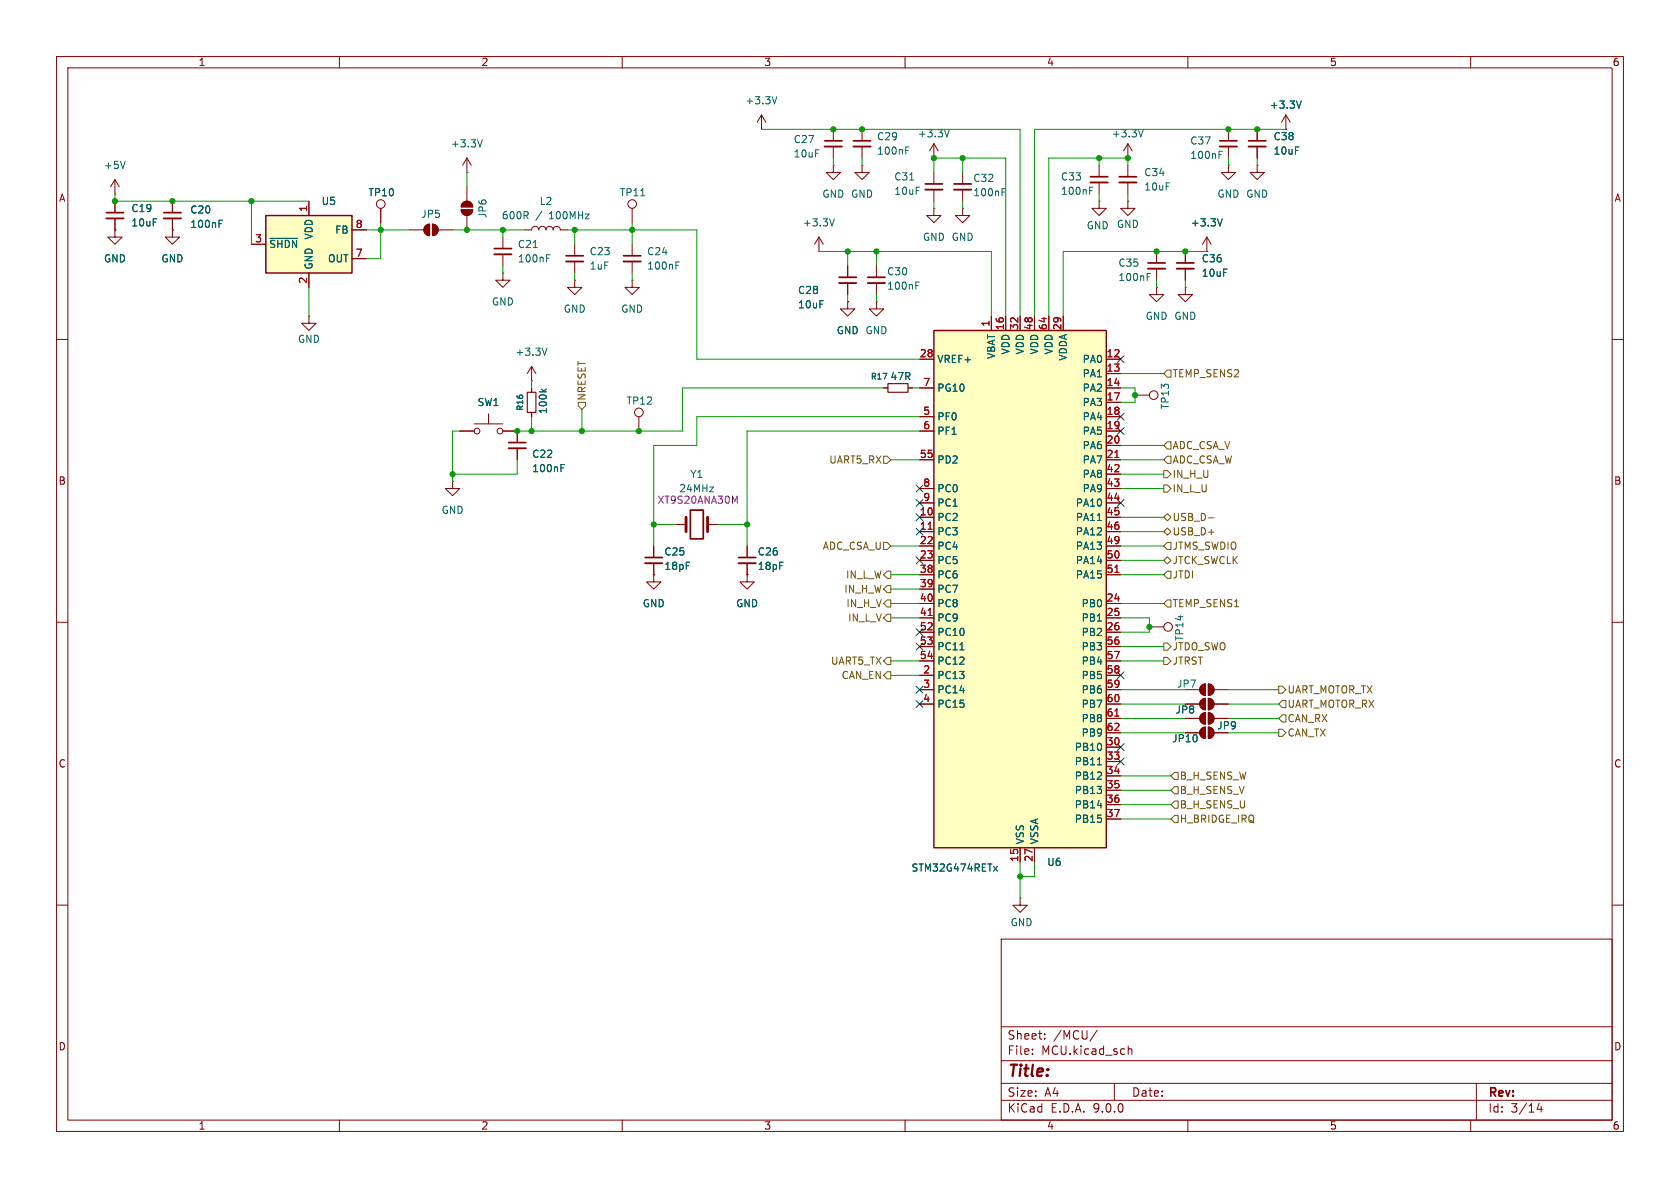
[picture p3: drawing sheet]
<svg xmlns="http://www.w3.org/2000/svg" width="297mm" height="210mm" viewBox="0 0 297 210" stroke-linecap="round" stroke-linejoin="round" font-family="sans-serif">
<g fill="none" stroke="#840000" stroke-width=".18">
<path d="M10 10h277v190h-277zM12 12h273v186h-273zM60 10v2M110 10v2M160 10v2M210 10v2M260 10v2M30.5 35.6v2M30.5 38.6v2M67.3 36.8v2.6M111.8 36.8v2.6M88.9 41.9v2"/>
<path d="M88.9 45v2M92.7 40.6h1.3a.64 .64 0 0 1 .6-.6 .64 .64 0 0 1 .6 .6 .64 .64 0 0 1 .7-.6 .64 .64 0 0 1 .6 .6 .64 .64 0 0 1 .7-.6 .64 .64 0 0 1 .6 .6 .64 .64 0 0 1 .6-.6 .64 .64 0 0 1 .7 .6h1.2M101.6 49.5v1.3h1.3l-1.3 1.3-1.3-1.3h1.3M101.6 49.5h.1M111.8 49.5v1.3h1.2l-1.2 1.3-1.3-1.3h1.3M111.8 49.5h.1M111.8 43.2v2M111.8 46.2v2.1M144.8 44.5h.1M144.8 41.9l-.8 1.3M144.8 41.9l.7 1.3M144.8 41.9v2.6"/>
<path d="M154.9 47v2M154.9 50v2.1M10 60h2M94 67.3h.1M94 64.8l-.8 1.2M94 64.8l.7 1.2M94 64.8v2.5M156.2 68.6h.8M160.5 68.6h.8M285 60h2M115.6 96.5v2.1M115.6 99.6v2"/>
<path d="M10 110h2M285 110h2M10 160h2M177 166h108v32h-108zM285 160h2M60 198v2M110 198v2M160 198v2M177 194.5h108M177 191.5h108M177 187.5h108M177 181.5h108"/>
<path d="M182.5 186.3v.1M182.5 185.5v.1M184.7 183.6v.1M184.7 182.8v.1M194 182.1l-1.3 2M197 191.5v3M199.5 184.9v1.5M199.5 185.5l.2-.1 .3 .1 .1 .9M210 198v2M260 198v2M261 191.5v6.5M272.1 195l-.4 1.1h1"/>
<path d="M272.5 195.6v1"/>
<circle cx="67.3" cy="36.1" r=".76"/>
<circle cx="111.8" cy="36.1" r=".76"/>
</g>
<path d="M157 67.8h3.5v1.5h-3.5z" fill="none" stroke="#840000" stroke-width=".2"/>
<path d="M29 37.6h3M87.4 43.9h3M110.2 45.2h3.1M153.4 49h3.1M114 98.6h3.1" fill="none" stroke="#840000" stroke-width=".3"/>
<path d="M29 38.6h3M87.4 45h3M110.2 46.2h3.1M153.4 50h3.1M114 99.6h3.1" fill="none" stroke="#840000" stroke-width=".33"/>
<path d="M38.7 39.5h.4M38.7 38.9h.6M113.3 34.6h.7M147.5 38.7l-.4 1.2M94.3 43.8h.7M96.6 45.6h.5M96.6 45h.6M119.5 46.9h.4M119.5 46.3h.6M161.9 50.5h.4M161.9 49.9h.6M96.7 61.5l-.4 1.3" fill="none" stroke="#006464" stroke-width=".18"/>
<path d="M165.1 58.4h30.5v91.5h-30.5z" fill="#ffffc2"/>
<path d="M165.1 58.4h30.5v91.5h-30.5z" fill="none" stroke="#840000" stroke-width=".25"/>
<g fill="none" stroke="#840000" stroke-width=".18">
<path d="M20.3 34.3h.1M20.3 31.8v2.5M20.3 35.6v2M20.3 38.6v2M20.3 31.8l-.7 1.2M20.3 31.8l.8 1.2M81.5 37.1h2.1a1.02 1.02 0 0 1-1.1 1 1.02 1.02 0 0 1-1-1zM81.8 35.9a1.02 1.02 0 0 1 1.1-.3 1.02 1.02 0 0 1 .7 1h-2.1zM82.5 30.5h.1M82.5 27.9v2.6M82.5 33v2.6M82.5 38.1v2.5"/>
<path d="M82.5 27.9l-.7 1.3M82.5 27.9l.8 1.3M134.6 22.9h.1M134.6 20.3l-.7 1.3M134.6 20.3l.8 1.3M134.6 20.3v2.6M147.3 29.2v1.3h1.3l-1.3 1.3-1.3-1.3h1.3M147.3 29.2h.1M147.3 22.9v2M147.3 25.9v2M152.4 29.2v1.3h1.3l-1.3 1.3-1.3-1.3h1.3M152.4 29.2h.1"/>
<path d="M152.4 22.9v2M152.4 25.9v2M165.1 36.8v1.3h1.3l-1.3 1.3-1.3-1.3h1.3M165.1 36.8h.1M165.1 27.9h.1M165.1 25.4l-.8 1.3M165.1 25.4l.8 1.3M165.1 25.4v2.5M165.1 30.5v2M165.1 33.5v2.1M170.2 36.8v1.3h1.2l-1.2 1.3-1.3-1.3h1.3M170.2 36.8h.1"/>
<path d="M170.2 30.5v2M170.2 33.5v2.1M194.3 35.6v1.2h1.3l-1.3 1.3-1.3-1.3h1.3M194.3 35.6h.1M194.3 29.2v2M194.3 32.3v2M199.4 35.6v1.2h1.3l-1.3 1.3-1.3-1.3h1.3M199.4 35.6h.1M199.4 27.9h.1M199.4 25.4v2.5M199.4 29.2v2M199.4 32.3v2"/>
<path d="M199.4 25.4l-.8 1.3M199.4 25.4l.8 1.3M217.2 22.9v2M217.2 25.9v2M222.2 22.9v2M222.2 25.9v2M227.3 22.9h.1M227.3 20.3l-.7 1.3M227.3 20.3l.8 1.3M227.3 20.3v2.6M20.3 40.6v1.3h1.3l-1.3 1.3-1.3-1.3h1.3M20.3 40.6h.1"/>
<path d="M54.6 55.9v1.3h1.3l-1.3 1.2-1.3-1.2h1.3M54.6 55.9h.1M101.6 43.2v2M101.6 46.2v2.1M149.9 53.3v1.3h1.2l-1.2 1.3-1.3-1.3h1.3M149.9 53.3h.1M149.9 47v2M149.9 50v2.1M154.9 53.3v1.3h1.3l-1.3 1.3-1.2-1.3h1.2M154.9 53.3h.1M175.3 55.9v2.5M177.8 55.9v2.5"/>
<path d="M180.3 55.9v2.5M182.9 55.9v2.5M185.4 55.9v2.5M188 55.9v2.5M204.5 50.8v1.3h1.2l-1.2 1.2-1.3-1.2h1.3M204.5 50.8h.1M204.5 44.5v2M204.5 47.5v2M209.5 50.8v1.3h1.3l-1.3 1.2-1.2-1.2h1.2M209.5 50.8h.1M81.3 76.2h2.5M83.8 74.9h5.1"/>
<path d="M86.4 73.2v1.7M88.9 76.2h2.5v2M91.4 79.2v2.1M94 68.6v.7M94 72.9v.8M112.9 73.7v2.5M162.6 63.5h2.5M162.6 68.6h2.5M162.6 73.7h2.5M162.6 76.2h2.5M195.6 63.5h2.5M195.6 68.6h2.5"/>
<path d="M195.6 73.7h2.5M195.6 76.2h2.5M195.6 66h2.5M195.6 71.1h2.5M195.6 78.7h2.5M200.7 69.9h2.5M80 85.1v1.3h1.3l-1.3 1.2-1.3-1.2h1.3M80 85.1h.1M162.6 81.3h2.5M162.6 86.4h2.5M162.6 88.9h2.5M162.6 91.4h2.5"/>
<path d="M162.6 94h2.5M162.6 96.5h2.5M162.6 99.1h2.5M195.6 81.3h2.5M195.6 86.4h2.5M195.6 88.9h2.5M195.6 91.4h2.5M195.6 94h2.5M195.6 96.5h2.5M195.6 99.1h2.5M195.6 83.8h2.5M162.6 101.6h2.5"/>
<path d="M162.6 104.1h2.5M162.6 106.7h2.5M162.6 109.2h2.5M162.6 111.8h2.5M162.6 114.3h2.5M162.6 116.8h2.5M162.6 119.4h2.5M195.6 101.6h2.5M195.6 106.7h2.5M195.6 109.2h2.5M195.6 111.8h2.5M195.6 114.3h2.5"/>
<path d="M195.6 116.8h2.5M195.6 119.4h2.5M203.2 110.8h2.5M162.6 121.9h2.5M162.6 124.5h2.5M195.6 121.9h2.5M195.6 124.5h2.5M195.6 127h2.5M195.6 129.5h2.5M195.6 132.1h2.5M195.6 134.6h2.5M195.6 137.2h2.5"/>
<path d="M195.6 139.7h2.5M209.5 121.9h2.6M209.5 124.5h2.6M209.5 127h2.6M209.5 129.5h2.6M212.4 121.2l.7-.3v2a1.02 1.02 0 0 1-.9-.6 1.02 1.02 0 0 1 .2-1.1zM212.4 123.7l.7-.3v2.1a1.02 1.02 0 0 1-.9-.7 1.02 1.02 0 0 1 .2-1.1zM212.4 128.8l.7-.3v2.1a1.02 1.02 0 0 1-.9-.7 1.02 1.02 0 0 1 .2-1.1zM212.4 126.3l.7-.3v2a1.02 1.02 0 0 1-.9-.6 1.02 1.02 0 0 1 .2-1.1zM213.6 120.9a1.02 1.02 0 0 1 1 1 1.02 1.02 0 0 1-1 1zM213.6 123.4a1.02 1.02 0 0 1 1 1.1 1.02 1.02 0 0 1-1 1zM213.6 128.5a1.02 1.02 0 0 1 1 1 1.02 1.02 0 0 1-1 1.1z"/>
<path d="M213.6 126a1.02 1.02 0 0 1 1 1 1.02 1.02 0 0 1-1 1zM214.6 121.9h2.6M214.6 124.5h2.6M214.6 127h2.6M180.3 158.8v1.2h1.3l-1.3 1.3-1.2-1.3h1.2M180.3 158.8h.1M180.3 149.9v2.5M182.9 149.9v2.5M195.6 142.2h2.5M195.6 144.8h2.5"/>
<circle cx="84.3" cy="76.2" r=".51"/>
<circle cx="88.4" cy="76.2" r=".51"/>
<circle cx="112.9" cy="72.9" r=".76"/>
<circle cx="204" cy="69.8" r=".76"/>
<circle cx="206.5" cy="110.8" r=".76"/>
</g>
<path d="M164.1 93.6h.7M197.1 80.9h.7M164.1 108.8h.7M197.1 101.2h.7M197.1 126.6h.7" fill="none" stroke="#a90000" stroke-width=".18"/>
<g fill="none" stroke="#006464" stroke-width=".18">
<path d="M137.3 17.1l-.4 1.3M230.1 17.9l-.5 1.2M22.1 28.5l-.4 1.3M85.3 24.7l-.5 1.3M160.1 26.6h.5M160.1 26h.6M160.8 31.8h.7M167.8 22.9l-.4 1.3M177.1 34h.5M177.1 33.3h.7M192.6 33.7h.5M192.6 33.1h.6"/>
<path d="M202.1 22.9l-.4 1.3M215.5 27.3h.4M215.5 26.7h.6M202.8 48.9h.4M202.8 48.3h.6M95.7 68.8l.5 .5M96.6 68.8l-.5 .3M99.2 82.7h.4M99.2 82.1h.6M194 92h.7M169.7 114.9h.7M194 135.2h.7"/>
<path d="M175.7 153.1l.6 .9M176.3 153.1l-.6 .9"/>
</g>
<path d="M93.2 69.3h1.5v3.6h-1.5z" fill="none" stroke="#840000" stroke-width=".2"/>
<g fill="none" stroke="#840000" stroke-width=".3">
<path d="M18.8 37.6h3M145.8 24.9h3M150.9 24.9h3M163.6 32.5h3M168.7 32.5h3M192.8 31.2h3M197.9 31.2h3M215.6 24.9h3.1M220.7 24.9h3.1M100.1 45.2h3M148.3 49h3.1M202.9 46.5h3.1"/>
<path d="M89.9 78.2h3.1"/>
</g>
<g fill="none" stroke="#840000" stroke-width=".33">
<path d="M18.8 38.6h3M145.8 25.9h3M150.9 25.9h3M163.6 33.5h3M168.7 33.5h3M192.8 32.3h3M197.9 32.3h3M215.6 25.9h3.1M220.7 25.9h3.1M100.1 46.2h3M148.3 50h3.1M202.9 47.5h3.1"/>
<path d="M89.9 79.2h3.1"/>
</g>
<g fill="#840000" stroke="#840000" stroke-width=".18">
<path d="M212.4 121.2l.7-.3v2a1.02 1.02 0 0 1-.9-.6 1.02 1.02 0 0 1 .2-1.1z"/>
<path d="M213.6 120.9a1.02 1.02 0 0 1 1 1 1.02 1.02 0 0 1-1 1z"/>
<path d="M212.4 123.7l.7-.3v2.1a1.02 1.02 0 0 1-.9-.7 1.02 1.02 0 0 1 .2-1.1z"/>
<path d="M213.6 123.4a1.02 1.02 0 0 1 1 1.1 1.02 1.02 0 0 1-1 1z"/>
<path d="M212.4 128.8l.7-.3v2.1a1.02 1.02 0 0 1-.9-.7 1.02 1.02 0 0 1 .2-1.1z"/>
<path d="M213.6 128.5a1.02 1.02 0 0 1 1 1 1.02 1.02 0 0 1-1 1.1z"/>
<path d="M212.4 126.3l.7-.3v2a1.02 1.02 0 0 1-.9-.6 1.02 1.02 0 0 1 .2-1.1z"/>
<path d="M213.6 126a1.02 1.02 0 0 1 1 1 1.02 1.02 0 0 1-1 1z"/>
<path d="M81.8 35.9a1.02 1.02 0 0 1 1.1-.3 1.02 1.02 0 0 1 .7 1h-2.1z"/>
<path d="M81.5 37.1h2.1a1.02 1.02 0 0 1-1.1 1 1.02 1.02 0 0 1-1-1z"/>
</g>
<path d="M47 38.1h15.2v10.2h-15.2z" fill="#ffffc2"/>
<path d="M47 38.1h15.2v10.2h-15.2z" fill="none" stroke="#840000" stroke-width=".25"/>
<g fill="none" stroke="#840000" stroke-width=".18">
<path d="M20.3 35.6v2M20.3 38.6v2M30.5 35.6v2M30.5 38.6v2M54.6 35.6v2.5M67.3 36.8v2.6M75.2 39.9l.7-.3v2.1a1.02 1.02 0 0 1-.9-.7 1.02 1.02 0 0 1 .2-1.1zM76.5 39.6a1.02 1.02 0 0 1 1 1 1.02 1.02 0 0 1-1 1.1zM217.2 29.2v1.3h1.2l-1.2 1.3-1.3-1.3h1.3M217.2 29.2h.1M222.2 29.2v1.3h1.3l-1.3 1.3-1.2-1.3h1.2M222.2 29.2h.1"/>
<path d="M222.2 22.9v2M222.2 25.9v2M227.3 22.9h.1M20.3 40.6h.1M30.5 40.6v1.3h1.2l-1.2 1.3-1.3-1.3h1.3M30.5 40.6h.1M44.4 43.2h2.6M54.6 48.3v2.5M62.2 40.6h2.6M62.2 45.7h2.6M72.4 40.6h2.5M77.5 40.6h2.5"/>
<path d="M88.9 48.3v1.2h1.3l-1.3 1.3-1.3-1.3h1.3M88.9 48.3h.1M149.9 53.3h.1M149.9 47v2M149.9 50v2.1M175.3 55.9v2.5M177.8 55.9v2.5M180.3 55.9v2.5M182.9 55.9v2.5M185.4 55.9v2.5M188 55.9v2.5M209.5 44.5v2"/>
<path d="M209.5 47.5v2M213.4 44.5h.1M213.4 41.9l-.8 1.3M213.4 41.9l.7 1.3M213.4 41.9v2.6M81.3 76.2h2.5M88.9 76.2h2.5v2M91.4 79.2v2.1M94 68.6v.7M94 72.9v.8M156.2 68.6h.8M160.5 68.6h.8"/>
<path d="M162.6 63.5h2.5M162.6 68.6h2.5M162.6 73.7h2.5M162.6 76.2h2.5M195.6 63.5h2.5M195.6 68.6h2.5M195.6 73.7h2.5M195.6 76.2h2.5M195.6 66h2.5M195.6 71.1h2.5M195.6 78.7h2.5M115.6 96.5v2.1"/>
<path d="M115.6 99.6v2M119.4 92.7h1.9M125.1 92.7h1.9M132.1 96.5v2.1M132.1 99.6v2M162.6 81.3h2.5M162.6 86.4h2.5M162.6 88.9h2.5M162.6 91.4h2.5M162.6 94h2.5M162.6 96.5h2.5M162.6 99.1h2.5"/>
<path d="M195.6 81.3h2.5M195.6 86.4h2.5M195.6 88.9h2.5M195.6 91.4h2.5M195.6 94h2.5M195.6 96.5h2.5M195.6 99.1h2.5M195.6 83.8h2.5M115.6 101.6v1.3h1.2l-1.2 1.2-1.3-1.2h1.3M115.6 101.6h.1M132.1 101.6v1.3h1.2l-1.2 1.2-1.3-1.2h1.3M132.1 101.6h.1"/>
<path d="M162.6 101.6h2.5M162.6 104.1h2.5M162.6 106.7h2.5M162.6 109.2h2.5M162.6 111.8h2.5M162.6 114.3h2.5M162.6 116.8h2.5M162.6 119.4h2.5M195.6 101.6h2.5M195.6 106.7h2.5M195.6 109.2h2.5M195.6 111.8h2.5"/>
<path d="M195.6 114.3h2.5M195.6 116.8h2.5M195.6 119.4h2.5M162.6 121.9h2.5M162.6 124.5h2.5M195.6 121.9h2.5M195.6 124.5h2.5M195.6 127h2.5M195.6 129.5h2.5M195.6 132.1h2.5M195.6 134.6h2.5M195.6 137.2h2.5"/>
<path d="M195.6 139.7h2.5M209.5 124.5h2.6M209.5 127h2.6M209.5 129.5h2.6M214.6 124.5h2.6M214.6 127h2.6M180.3 149.9v2.5M182.9 149.9v2.5M195.6 142.2h2.5M195.6 144.8h2.5"/>
</g>
<g fill="none" stroke="#006464" stroke-width=".18">
<path d="M230.1 17.9l-.5 1.2M38.7 39.5h.4M38.7 38.9h.6M216.1 38.7l-.4 1.2M47.7 42.1h4.9M95.7 68.8l.5 .5M96.6 68.8l-.5 .3M99.2 82.7h.4M99.2 82.1h.6M194 92h.7M169.7 114.9h.7M194 135.2h.7"/>
<path d="M175.7 153.1l.6 .9M176.3 153.1l-.6 .9"/>
</g>
<path d="M121.3 91.4v2.6M125.1 91.4v2.6" fill="none" stroke="#840000" stroke-width=".51"/>
<path d="M208 46.5h3.1M122 90.2h2.3v5.1h-2.3zM130.6 98.6h3" fill="none" stroke="#840000" stroke-width=".3"/>
<path d="M129.9 88.6l.4-.9v1.3" fill="none" stroke="#840084" stroke-width=".18"/>
<g fill="#840000" stroke="#840000" stroke-width=".18">
<path d="M75.2 39.9l.7-.3v2.1a1.02 1.02 0 0 1-.9-.7 1.02 1.02 0 0 1 .2-1.1z"/>
<path d="M76.5 39.6a1.02 1.02 0 0 1 1 1 1.02 1.02 0 0 1-1 1.1z"/>
</g>
<path d="M208 47.5h3.1M130.6 99.6h3" fill="none" stroke="#840000" stroke-width=".33"/>
<g fill="none" stroke="#725600" stroke-width=".18">
<path d="M102.2 71.1h1.3v.7l-.6 .6-.7-.6zM206.4 65.4h.6v1.3h-.6l-.7-.7zM206.4 78.1h.6v1.3h-.6l-.7-.7zM156.2 80.6h.6l.7 .7-.7 .6h-.6zM156.2 95.9h.6l.7 .6-.7 .7h-.6zM205.7 83.2h.7l.6 .6-.6 .7h-.7zM205.7 91.4l.7-.6 .6 .6-.6 .7zM205.7 94l.7-.7 .6 .7-.6 .6zM205.7 85.7h.7l.6 .7-.6 .6h-.7zM206.4 98.4l.6 .7-.6 .6-.7-.6zM206.4 95.9h.6v1.3h-.6l-.7-.7zM206.4 80.6h.6v1.3h-.6l-.7-.6z"/>
<path d="M213.7 91.5h.9M156.8 103.5h.7v1.3h-.7l-.6-.7zM156.8 101h.7v1.2h-.7l-.6-.6zM156.8 118.7h.7v1.3h-.7l-.6-.6zM156.8 108.6h.7v1.3h-.7l-.6-.7zM156.8 106h.7v1.3h-.7l-.6-.6zM156.8 116.2h.7v1.3h-.7l-.6-.7zM205.7 116.2h.7l.6 .6-.6 .7h-.7zM205.7 113.7h.7l.6 .6-.6 .6h-.7zM206.4 106h.6v1.3h-.6l-.7-.6zM206.4 101h.6v1.2h-.6l-.7-.6zM207 139.7l.6-.6h.7v1.2h-.7z"/>
<path d="M207.6 136.5h.7v1.3h-.7l-.6-.6zM226.1 121.3h.6l.6 .6-.6 .7h-.6zM226.1 128.9h.6l.6 .6-.6 .7h-.6zM226.7 123.8h.6v1.3h-.6l-.6-.6zM226.7 126.4h.6v1.2h-.6l-.6-.6zM207.6 144.1h.7v1.3h-.7l-.6-.6zM207.6 141.6h.7v1.3h-.7l-.6-.7z"/>
</g>
<g fill="none" stroke="#009600" stroke-width=".18">
<path d="M20.3 34.3v1.3h34.3M44.4 35.6v7.6M67.3 39.4v6.3h-2.5M82.5 30.5v2.5M111.8 39.4v3.8M134.6 22.9h45.7v33M147.3 27.9v1.3M152.4 27.9v1.3M165.1 30.5v-2.6h12.7v28M165.1 35.6v1.2M170.2 27.9v2.6M170.2 35.6v1.2"/>
<path d="M194.3 27.9v1.3M194.3 34.3v1.3M199.4 29.2v-1.3h-14v28M199.4 34.3v1.3M217.2 27.9v1.3M222.2 27.9v1.3M227.3 22.9h-44.4v33M54.6 50.8v5.1M64.8 40.6h7.6M80 40.6h12.7M88.9 40.6v1.3M88.9 47v1.3"/>
<path d="M100.3 40.6h22.9v22.9h39.4M101.6 40.6v2.6M101.6 48.3v1.2M111.8 48.3v1.2M144.8 44.5h30.5v11.4M149.9 44.5v2.5M149.9 52.1v1.2M154.9 44.5v2.5M154.9 52.1v1.2M204.5 49.5v1.3M209.5 49.5v1.3M213.4 44.5h-25.4v11.4"/>
<path d="M81.3 76.2h-1.3v8.9M94 67.3v1.3M94 73.7v2.5M102.9 72.4v3.8M156.2 68.6h-35.6v7.6h-29.2M161.3 68.6h1.3M162.6 73.7h-39.4v5h-7.6v17.8M162.6 76.2h-30.5v20.3M198.1 78.7h7.6M198.1 66h7.6M198.1 68.6h2.6v2.5h-2.6M91.4 81.3v2.5h-11.4"/>
<path d="M115.6 92.7h3.8M127 92.7h5.1M157.5 96.5h5.1M157.5 81.3h5.1M198.1 96.5h7.6M198.1 81.3h7.6M198.1 99.1h7.6M198.1 83.8h7.6M198.1 91.4h7.6M198.1 94h7.6M198.1 86.4h7.6M157.5 116.8h5.1"/>
<path d="M157.5 106.7h5.1M157.5 109.2h5.1M157.5 104.1h5.1M157.5 101.6h5.1M157.5 119.4h5.1M198.1 116.8h7.6M198.1 106.7h7.6M198.1 109.2h5.1v2.6h-5.1M198.1 101.6h7.6M198.1 114.3h7.6M198.1 137.2h8.9M198.1 139.7h8.9"/>
<path d="M198.1 129.5h11.4M198.1 121.9h11.4M198.1 127h11.4M198.1 124.5h11.4M217.2 129.5h8.9M217.2 121.9h8.9M217.2 127h8.9M217.2 124.5h8.9M180.3 152.4v6.4M182.9 152.4v2.5h-2.6M198.1 144.8h8.9M198.1 142.2h8.9"/>
</g>
<g fill="none" stroke="#000084" stroke-width=".18">
<path d="M197.5 75.6l1.2 1.2M197.5 62.9l1.2 1.2M197.5 73.1l1.2 1.2M198.7 62.9l-1.2 1.2M198.7 75.6l-1.2 1.2M198.7 73.1l-1.2 1.2M162 93.4l1.2 1.2M162 98.5l1.2 1.2M162 85.8l1.2 1.2M162 90.8l1.2 1.2M162 88.3l1.2 1.2M163.2 93.4l-1.2 1.2"/>
<path d="M163.2 98.5l-1.2 1.2M163.2 85.8l-1.2 1.2M163.2 90.8l-1.2 1.2M163.2 88.3l-1.2 1.2M197.5 88.3l1.2 1.2M198.7 88.3l-1.2 1.2M162 113.7l1.2 1.2M162 111.2l1.2 1.2M163.2 113.7l-1.2 1.2M163.2 111.2l-1.2 1.2M197.5 118.8l1.2 1.2M198.7 118.8l-1.2 1.2"/>
<path d="M162 123.9l1.2 1.2M162 121.3l1.2 1.2M163.2 123.9l-1.2 1.2M163.2 121.3l-1.2 1.2M197.5 131.5l1.2 1.2M197.5 134l1.2 1.2M198.7 131.5l-1.2 1.2M198.7 134l-1.2 1.2"/>
</g>
<path d="M164.1 93.6h.7M197.1 80.9h.7M164.1 108.8h.7M197.1 101.2h.7M197.1 126.6h.7" fill="none" stroke="#a90000" stroke-width=".18"/>
<g fill="#009600" stroke="#009600" stroke-width=".18">
<circle cx="203.2" cy="110.8" r=".46"/>
<circle cx="20.3" cy="35.6" r=".46"/>
<circle cx="80" cy="83.8" r=".46"/>
<circle cx="82.5" cy="40.6" r=".46"/>
<circle cx="44.4" cy="35.6" r=".46"/>
<circle cx="67.3" cy="40.6" r=".46"/>
<circle cx="88.9" cy="40.6" r=".46"/>
<circle cx="30.5" cy="35.6" r=".46"/>
<circle cx="154.9" cy="44.5" r=".46"/>
<circle cx="149.9" cy="44.5" r=".46"/>
<circle cx="170.2" cy="27.9" r=".46"/>
<circle cx="165.1" cy="27.9" r=".46"/>
<circle cx="152.4" cy="22.9" r=".46"/>
<circle cx="147.3" cy="22.9" r=".46"/>
<circle cx="112.9" cy="76.2" r=".46"/>
<circle cx="115.6" cy="92.7" r=".46"/>
<circle cx="132.1" cy="92.7" r=".46"/>
<circle cx="209.5" cy="44.5" r=".46"/>
<circle cx="217.2" cy="22.9" r=".46"/>
<circle cx="204.5" cy="44.5" r=".46"/>
<circle cx="194.3" cy="27.9" r=".46"/>
<circle cx="199.4" cy="27.9" r=".46"/>
<circle cx="222.2" cy="22.9" r=".46"/>
<circle cx="180.3" cy="154.9" r=".46"/>
<circle cx="94" cy="76.2" r=".46"/>
<circle cx="91.4" cy="76.2" r=".46"/>
<circle cx="102.9" cy="76.2" r=".46"/>
<circle cx="111.8" cy="40.6" r=".46"/>
<circle cx="101.6" cy="40.6" r=".46"/>
<circle cx="200.7" cy="69.9" r=".46"/>
</g>
<text font-size="2.8" fill="#840000" x="178" y="190.9">Title:</text>
<g font-size="2.1" fill="#840000">
<text x="178" y="184">Sheet:</text>
<text x="186.2" y="184">/MCU/</text>
<text x="178" y="186.7">File:</text>
<text x="184.1" y="186.7">MCU.kicad_sch</text>
<text x="178" y="196.9">KiCad</text>
<text x="178" y="194.1">Size:</text>
<text x="184.7" y="194.1">A4</text>
<text x="185.7" y="196.9">E.D.A.</text>
<text x="193.3" y="196.9">9.0.0</text>
<text x="200" y="194.1">Date:</text>
<text x="263" y="194.3">Rev:</text>
<text x="263" y="196.9">Id:</text>
<text x="267.1" y="196.9">3/14</text>
</g>
<g font-size="1.8" fill="#840000">
<text x="35" y="11.9">1</text>
<text x="85" y="11.9">2</text>
<text x="135" y="11.9">3</text>
<text x="185" y="11.9">4</text>
<text x="235" y="11.9">5</text>
<text x="285" y="11.9">6</text>
<text x="10.3" y="35.9">A</text>
<text x="285.3" y="35.9">A</text>
<text x="10.3" y="85.9">B</text>
<text x="285.3" y="85.9">B</text>
<text x="215.1" y="129.1">JP9</text>
<text x="10.3" y="135.9">C</text>
<text x="285.3" y="135.9">C</text>
<text x="10.3" y="185.9">D</text>
<text x="285.3" y="185.9">D</text>
<text x="35" y="199.9">1</text>
<text x="85" y="199.9">2</text>
<text x="135" y="199.9">3</text>
<text x="185" y="199.9">4</text>
<text x="235" y="199.9">5</text>
<text x="285" y="199.9">6</text>
</g>
<g font-size="1.8" fill="#006464">
<text x="131.7" y="18.6">+3.3V</text>
<text x="224.4" y="19.4">+3.3V</text>
<text x="79.6" y="26.3">+3.3V</text>
<text x="140.2" y="25.5">C27</text>
<text x="140.2" y="28">10uF</text>
<text x="154.9" y="27.5">100nF</text>
<text x="154.9" y="25">C29</text>
<text x="162.2" y="24.5">+3.3V</text>
<text x="196.4" y="24.5">+3.3V</text>
<text x="210.3" y="28.3">100nF</text>
<text x="210.3" y="25.8">C37</text>
<text x="225.1" y="25">C38</text>
<text x="225.1" y="27.5">10uF</text>
<text x="18.3" y="30.1">+5V</text>
<text x="65" y="34.9">TP10</text>
<text x="109.5" y="34.9">TP11</text>
<text x="145.3" y="35.2">GND GND</text>
<text x="158" y="32.1">C31</text>
<text x="158" y="34.6">10uF</text>
<text x="172" y="34.9">100nF</text>
<text x="172" y="32.4">C32</text>
<text x="187.5" y="34.6">100nF</text>
<text x="187.5" y="32.1">C33</text>
<text x="202.2" y="31.3">C34</text>
<text x="202.2" y="33.9">10uF</text>
<text x="215.1" y="35.2">GND GND</text>
<text x="23.1" y="37.7">C19</text>
<text x="23.1" y="40.2">10uF</text>
<text x="33.5" y="40.5">100nF</text>
<text x="33.5" y="37.9">C20</text>
<text x="56.8" y="36.4">U5</text>
<text x="59.2" y="41.5">FB</text>
<text x="74.4" y="38.7">JP5</text>
<text x="86.2" y="38.7" transform="rotate(-90 86.2 38.7)">JP6</text>
<text x="88.6" y="39">600R</text>
<text x="94.7" y="39">/</text>
<text x="95.3" y="36.4">L2</text>
<text x="97.2" y="39">100MHz</text>
<text x="141.8" y="40.2">+3.3V</text>
<text x="192" y="40.7">GND</text>
<text x="197.4" y="40.5">GND</text>
<text x="210.4" y="40.2">+3.3V</text>
<text x="18.3" y="46.6">GND</text>
<text x="28.4" y="46.6">GND</text>
<text x="47.5" y="44">~{SHDN}</text>
<text x="55.5" y="47.8" transform="rotate(-90 55.5 47.8)">GND</text>
<text x="55.5" y="42.4" transform="rotate(-90 55.5 42.4)">VDD</text>
<text x="57.9" y="46.6">OUT</text>
<text x="91.4" y="46.6">100nF</text>
<text x="91.4" y="44">C21</text>
<text x="104.1" y="47.9">1uF</text>
<text x="104.1" y="45.3">C23</text>
<text x="114.3" y="47.9">100nF</text>
<text x="114.3" y="45.3">C24</text>
<text x="163.1" y="42.8">GND GND</text>
<text x="197.6" y="47.3">C35</text>
<text x="212.4" y="46.6">C36</text>
<text x="141" y="52.2">C28</text>
<text x="156.7" y="51.4">100nF</text>
<text x="156.7" y="48.9">C30</text>
<text x="197.6" y="49.9">100nF</text>
<text x="212.4" y="49.1">10uF</text>
<text x="86.9" y="54.2">GND</text>
<text x="99.6" y="55.5">GND</text>
<text x="109.7" y="55.5">GND</text>
<text x="141" y="54.7">10uF</text>
<text x="147.8" y="59.3">GND GND</text>
<text x="147.8" y="59.3">GND</text>
<text x="202.4" y="56.7">GND GND</text>
<text x="52.6" y="60.8">GND</text>
<text x="91" y="63.1">+3.3V</text>
<text x="165.6" y="64.4">VREF+</text>
<text x="176.1" y="63.5" transform="rotate(-90 176.1 63.5)">VBAT</text>
<text x="178.7" y="62.8" transform="rotate(-90 178.7 62.8)">VDD</text>
<text x="181.2" y="62.8" transform="rotate(-90 181.2 62.8)">VDD</text>
<text x="183.7" y="62.8" transform="rotate(-90 183.7 62.8)">VDD</text>
<text x="186.3" y="62.8" transform="rotate(-90 186.3 62.8)">VDD</text>
<text x="188.8" y="63.8" transform="rotate(-90 188.8 63.8)">VDDA</text>
<text x="191.3" y="64.4">PA0</text>
<text x="84.3" y="72">SW1</text>
<text x="110.7" y="71.7">TP12</text>
<text x="157.3" y="67.4">47R</text>
<text x="165.6" y="69.4">PG10</text>
<text x="191.3" y="66.9">PA1</text>
<text x="191.3" y="69.4">PA2</text>
<text x="191.3" y="72">PA3</text>
<text x="96.9" y="73.3" transform="rotate(-90 96.9 73.3)">100k</text>
<text x="165.6" y="74.5">PF0</text>
<text x="165.6" y="77.1">PF1</text>
<text x="191.3" y="74.5">PA4</text>
<text x="191.3" y="77.1">PA5</text>
<text x="206.9" y="72.4" transform="rotate(-90 206.9 72.4)">TP13</text>
<text x="94" y="83.7">100nF</text>
<text x="94" y="81.1">C22</text>
<text x="165.6" y="82.1">PD2</text>
<text x="191.3" y="79.6">PA6</text>
<text x="191.3" y="82.1">PA7</text>
<text x="121.9" y="84.7">Y1</text>
<text x="165.6" y="87.2">PC0</text>
<text x="165.6" y="89.8">PC1</text>
<text x="190.1" y="89.8">PA10</text>
<text x="191.3" y="84.7">PA8</text>
<text x="191.3" y="87.2">PA9</text>
<text x="78" y="91">GND</text>
<text x="165.6" y="92.3">PC2</text>
<text x="165.6" y="94.8">PC3</text>
<text x="190.1" y="92.3">PA11</text>
<text x="190.1" y="94.8">PA12</text>
<text x="117.4" y="98.4">C25</text>
<text x="117.4" y="100.9">18pF</text>
<text x="133.9" y="98.4">C26</text>
<text x="133.9" y="100.9">18pF</text>
<text x="165.6" y="97.4">PC4</text>
<text x="165.6" y="99.9">PC5</text>
<text x="190.1" y="97.4">PA13</text>
<text x="190.1" y="99.9">PA14</text>
<text x="113.5" y="107.5">GND</text>
<text x="130" y="107.5">GND</text>
<text x="165.6" y="102.5">PC6</text>
<text x="165.6" y="105">PC7</text>
<text x="165.6" y="107.5">PC8</text>
<text x="190.1" y="102.5">PA15</text>
<text x="191.1" y="107.5">PB0</text>
<text x="165.6" y="110.1">PC9</text>
<text x="165.6" y="112.6">PC10</text>
<text x="191.1" y="110.1">PB1</text>
<text x="191.1" y="112.6">PB2</text>
<text x="165.6" y="115.2">PC11</text>
<text x="165.6" y="117.7">PC12</text>
<text x="191.1" y="115.2">PB3</text>
<text x="191.1" y="117.7">PB4</text>
<text x="165.6" y="120.2">PC13</text>
<text x="165.6" y="122.8">PC14</text>
<text x="165.6" y="125.3">PC15</text>
<text x="191.1" y="120.2">PB5</text>
<text x="191.1" y="122.8">PB6</text>
<text x="191.1" y="125.3">PB7</text>
<text x="208" y="121.8">JP7</text>
<text x="191.1" y="127.9">PB8</text>
<text x="191.1" y="130.4">PB9</text>
<text x="207.1" y="131.4">JP10</text>
<text x="207.7" y="126.3">JP8</text>
<text x="189.9" y="132.9">PB10</text>
<text x="189.9" y="135.5">PB11</text>
<text x="189.9" y="138">PB12</text>
<text x="189.9" y="140.6">PB13</text>
<text x="189.9" y="143.1">PB14</text>
<text x="181.2" y="149.4" transform="rotate(-90 181.2 149.4)">VSS</text>
<text x="183.7" y="149.4" transform="rotate(-90 183.7 149.4)">VSSA</text>
<text x="189.9" y="145.6">PB15</text>
<text x="161" y="154.3">STM32G474RETx</text>
<text x="185" y="153.3">U6</text>
<text x="178.6" y="163.9">GND</text>
</g>
<g font-size="1.8" fill="#a90000">
<text x="54.4" y="37.5" transform="rotate(-90 54.4 37.5)">1</text>
<text x="62.8" y="40.4">8</text>
<text x="45" y="42.9">3</text>
<text x="62.8" y="45.5">7</text>
<text x="54.4" y="50.2" transform="rotate(-90 54.4 50.2)">2</text>
<text x="175" y="57.9" transform="rotate(-90 175 57.9)">1</text>
<text x="177.5" y="58.5" transform="rotate(-90 177.5 58.5)">16</text>
<text x="180.1" y="58.5" transform="rotate(-90 180.1 58.5)">32</text>
<text x="182.6" y="58.5" transform="rotate(-90 182.6 58.5)">48</text>
<text x="185.2" y="58.5" transform="rotate(-90 185.2 58.5)">64</text>
<text x="187.7" y="58.5" transform="rotate(-90 187.7 58.5)">29</text>
<text x="162.5" y="63.2">28</text>
<text x="195.5" y="63.2">12</text>
<text x="195.5" y="65.8">13</text>
<text x="163.1" y="68.3">7</text>
<text x="195.5" y="68.3">14</text>
<text x="195.5" y="70.9">17</text>
<text x="163.1" y="73.4">5</text>
<text x="163.1" y="75.9">6</text>
<text x="195.5" y="73.4">18</text>
<text x="195.5" y="75.9">19</text>
<text x="162.5" y="81">55</text>
<text x="195.5" y="78.5">20</text>
<text x="195.5" y="81">21</text>
<text x="195.5" y="83.6">42</text>
<text x="163.1" y="86.1">8</text>
<text x="163.1" y="88.6">9</text>
<text x="195.5" y="86.1">43</text>
<text x="195.5" y="88.6">44</text>
<text x="162.5" y="91.2">10</text>
<text x="162.5" y="93.7">11</text>
<text x="195.5" y="91.2">45</text>
<text x="195.5" y="93.7">46</text>
<text x="162.5" y="96.3">22</text>
<text x="162.5" y="98.8">23</text>
<text x="162.5" y="101.3">38</text>
<text x="195.5" y="96.3">49</text>
<text x="195.5" y="98.8">50</text>
<text x="195.5" y="101.3">51</text>
<text x="162.5" y="103.9">39</text>
<text x="162.5" y="106.4">40</text>
<text x="195.5" y="106.4">24</text>
<text x="162.5" y="109">41</text>
<text x="162.5" y="111.5">52</text>
<text x="195.5" y="109">25</text>
<text x="195.5" y="111.5">26</text>
<text x="162.5" y="114">53</text>
<text x="162.5" y="116.6">54</text>
<text x="163.1" y="119.1">2</text>
<text x="195.5" y="114">56</text>
<text x="195.5" y="116.6">57</text>
<text x="195.5" y="119.1">58</text>
<text x="163.1" y="121.7">3</text>
<text x="163.1" y="124.2">4</text>
<text x="195.5" y="121.7">59</text>
<text x="195.5" y="124.2">60</text>
<text x="195.5" y="126.7">61</text>
<text x="195.5" y="129.3">62</text>
<text x="195.5" y="131.8">30</text>
<text x="195.5" y="134.4">33</text>
<text x="195.5" y="136.9">34</text>
<text x="195.5" y="139.4">35</text>
<text x="195.5" y="142">36</text>
<text x="195.5" y="144.5">37</text>
<text x="180.1" y="152.4" transform="rotate(-90 180.1 152.4)">15</text>
<text x="182.6" y="152.4" transform="rotate(-90 182.6 152.4)">27</text>
</g>
<g font-size="1.8" fill="#725600">
<text x="103.7" y="70.9" transform="rotate(-90 103.7 70.9)">NRESET</text>
<text x="207.2" y="66.9">TEMP_SENS2</text>
<text x="146.5" y="82.1">UART5_RX</text>
<text x="207.2" y="79.6">ADC_CSA_V</text>
<text x="207.2" y="82.1">ADC_CSA_W</text>
<text x="207.2" y="84.7">IN_H_U</text>
<text x="207.2" y="87.2">IN_L_U</text>
<text x="207.2" y="92.3">USB_D-</text>
<text x="207.2" y="94.8">USB_D+</text>
<text x="145.4" y="97.4">ADC_CSA_U</text>
<text x="207.2" y="99.9">JTCK_SWCLK</text>
<text x="207.2" y="97.4">JTMS_SWDIO</text>
<text x="149.2" y="105">IN_H_W</text>
<text x="149.5" y="102.5">IN_L_W</text>
<text x="149.5" y="107.5">IN_H_V</text>
<text x="207.2" y="107.5">TEMP_SENS1</text>
<text x="207.2" y="102.5">JTDI</text>
<text x="149.8" y="110.1">IN_L_V</text>
<text x="209.4" y="113.4" transform="rotate(-90 209.4 113.4)">TP14</text>
<text x="146.8" y="117.7">UART5_TX</text>
<text x="207.2" y="117.7">JTRST</text>
<text x="207.2" y="115.2">JTDO_SWO</text>
<text x="148.7" y="120.2">CAN_EN</text>
<text x="227.5" y="125.3">UART_MOTOR_RX</text>
<text x="227.5" y="122.8">UART_MOTOR_TX</text>
<text x="227.5" y="130.4">CAN_TX</text>
<text x="227.5" y="127.9">CAN_RX</text>
<text x="208.5" y="143.1">B_H_SENS_U</text>
<text x="208.5" y="138">B_H_SENS_W</text>
<text x="208.5" y="140.6">B_H_SENS_V</text>
<text x="208.5" y="145.6">H_BRIDGE_IRQ</text>
</g>
<g font-size="1.8" fill="#840084">
<text x="116.1" y="89.3">XT9S20ANA30M</text>
<text x="120" y="87.2">24MHz</text>
</g>
<g font-size="1.4" fill="#006464">
<text x="153.8" y="67.3">R17</text>
<text x="92.7" y="72.7" transform="rotate(-90 92.7 72.7)">R16</text>
</g>
</svg>
